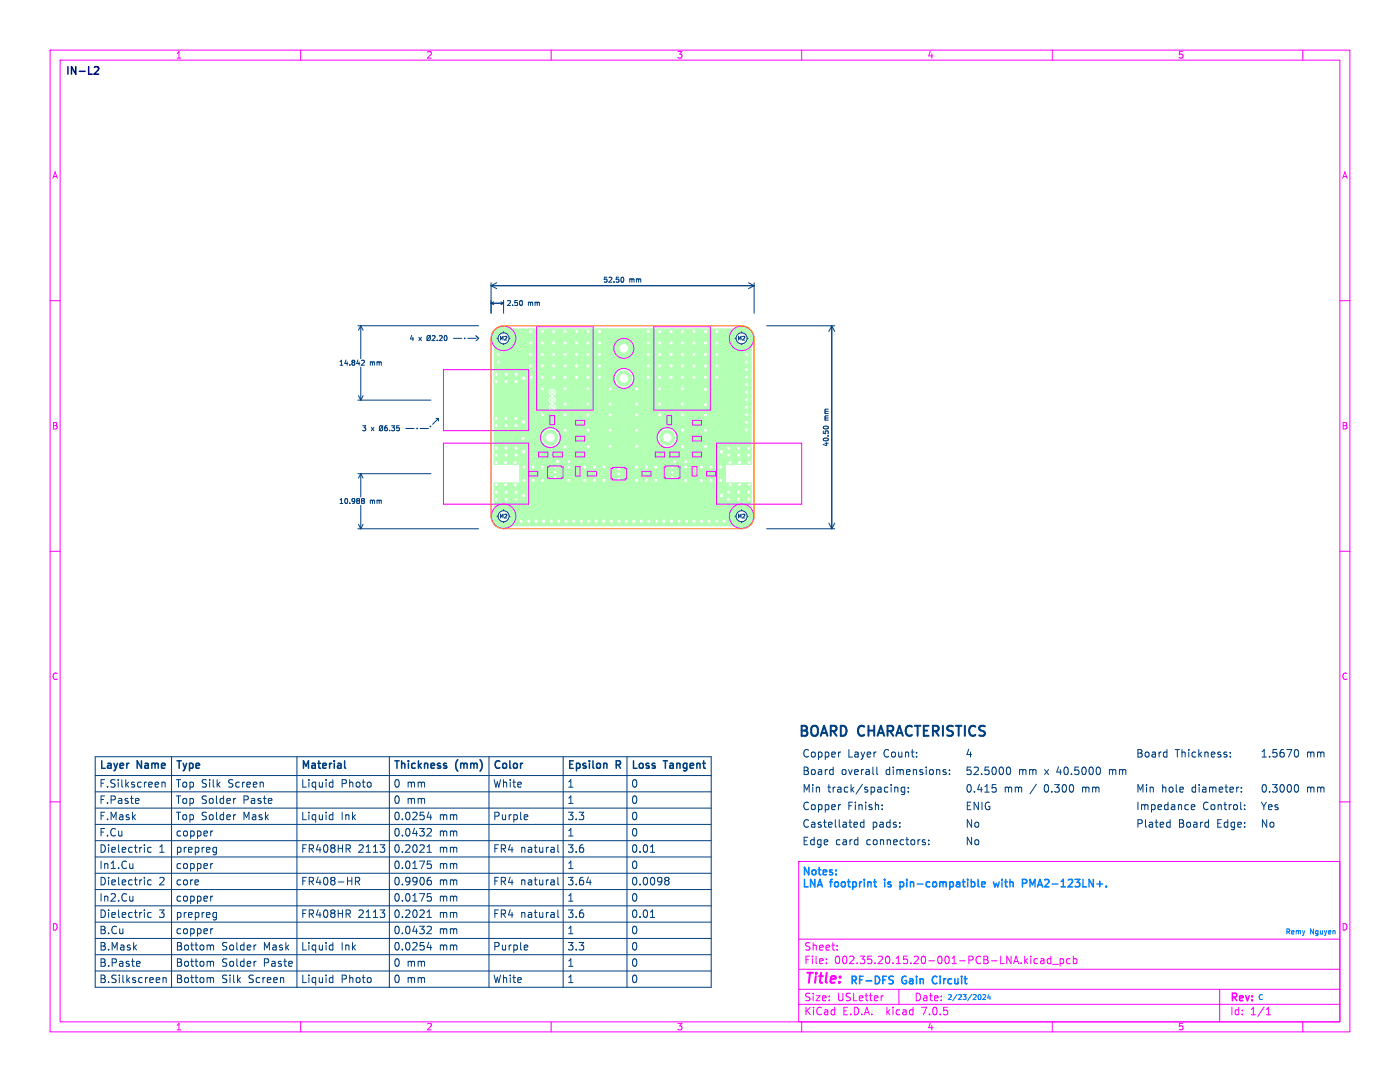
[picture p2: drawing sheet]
<svg xmlns="http://www.w3.org/2000/svg" width="279mm" height="216mm" viewBox="0 0 279 216" stroke-linecap="round" stroke-linejoin="round" font-family="sans-serif">
<g fill="none" stroke="#0080ff" stroke-width=".2">
<path d="M195.6 198.5l.2 .3-.2 .6M196.1 198.6l.4-.1 .2 .2-.6 .8h.6M197.3 198.4l-.2 .7h.6M197.6 198.8v.7"/>
<circle cx="100.5" cy="67.5" r="2.2"/>
<circle cx="148" cy="67.5" r="2.2"/>
<circle cx="100.5" cy="103" r="2.2"/>
<circle cx="148" cy="103" r="2.2"/>
</g>
<path d="M179.6 176v1.5M179.6 176.9l.5 .1M180.1 176h-.5M195.9 176.2l.2-.2h.3l.2 .2v.1l-.7 .2M195.9 176.8l.2 .2 .5-.1M198.3 176l.3 1 .2-.7 .3 .7M204.1 175.5h.5l.3 .3-.1 .4-.7 .1M177.7 195.5l.4 .2 .2 .3-.3 .3h-.4M177.7 194.8l.6 .1" fill="none" stroke="#0080ff" stroke-width=".3"/>
<g fill="#b3ffb3" stroke="#b3ffb3" stroke-width=".2">
<circle cx="100.5" cy="67.5" r="2.2"/>
<circle cx="124.5" cy="75.5" r="1.5"/>
<circle cx="144" cy="98.9" r=".48"/>
<circle cx="144" cy="90.1" r=".49"/>
<circle cx="104.5" cy="90.1" r=".49"/>
<circle cx="104.5" cy="98.9" r=".48"/>
<circle cx="148" cy="103" r="2.2"/>
<circle cx="124.5" cy="69.5" r="1.5"/>
<circle cx="148" cy="67.5" r="2.2"/>
<circle cx="104.5" cy="75.5" r=".49"/>
<circle cx="104.5" cy="84.2" r=".49"/>
<circle cx="100.5" cy="103" r="2.2"/>
<circle cx="133.1" cy="87.3" r="1.5"/>
<circle cx="109.8" cy="87.3" r="1.5"/>
<circle cx="105.9" cy="73" r=".4"/>
<circle cx="149.5" cy="96.7" r=".4"/>
<circle cx="125" cy="104" r=".4"/>
<circle cx="112.8" cy="82.8" r=".4"/>
<circle cx="110.5" cy="73" r=".4"/>
<circle cx="117.4" cy="77.6" r=".4"/>
<circle cx="123.5" cy="104" r=".4"/>
<circle cx="149" cy="81.3" r=".4"/>
<circle cx="105.9" cy="68.4" r=".4"/>
<circle cx="112.8" cy="80.6" r=".4"/>
<circle cx="149" cy="73.8" r=".4"/>
<circle cx="99" cy="92.3" r=".4"/>
<circle cx="112.8" cy="70.7" r=".4"/>
<circle cx="134" cy="104" r=".4"/>
<circle cx="136.2" cy="85.8" r=".4"/>
<circle cx="101" cy="83.5" r=".4"/>
<circle cx="112.8" cy="75.3" r=".4"/>
<circle cx="99" cy="76.1" r=".4"/>
<circle cx="117.4" cy="80.6" r=".4"/>
<circle cx="117.4" cy="85.8" r=".4"/>
<circle cx="143.1" cy="73" r=".4"/>
<circle cx="121.8" cy="82.8" r=".4"/>
<circle cx="133.9" cy="70.7" r=".4"/>
<circle cx="149" cy="84.3" r=".4"/>
<circle cx="137" cy="104" r=".4"/>
<circle cx="104" cy="104" r=".4"/>
<circle cx="116.7" cy="93.2" r=".4"/>
<circle cx="133.9" cy="73" r=".4"/>
<circle cx="140.8" cy="89.1" r=".4"/>
<circle cx="117.4" cy="68.4" r=".4"/>
<circle cx="121.8" cy="85.8" r=".4"/>
<circle cx="117.4" cy="75.3" r=".4"/>
<circle cx="105.9" cy="75.3" r=".4"/>
<circle cx="136.2" cy="70.7" r=".4"/>
<circle cx="113.5" cy="95.9" r=".4"/>
<circle cx="105.5" cy="104" r=".4"/>
<circle cx="113.5" cy="93.2" r=".4"/>
<circle cx="115.1" cy="75.3" r=".4"/>
<circle cx="120.5" cy="104" r=".4"/>
<circle cx="101" cy="89.4" r=".4"/>
<circle cx="115.1" cy="73" r=".4"/>
<circle cx="127.1" cy="89" r=".4"/>
<circle cx="141.5" cy="104" r=".4"/>
<circle cx="103" cy="98.2" r=".4"/>
<circle cx="102.8" cy="92.3" r=".4"/>
<circle cx="149.5" cy="92.3" r=".4"/>
<circle cx="100.9" cy="92.3" r=".4"/>
<circle cx="138.5" cy="68.4" r=".4"/>
<circle cx="136.2" cy="75.3" r=".4"/>
<circle cx="117.4" cy="70.7" r=".4"/>
<circle cx="108.5" cy="104" r=".4"/>
<circle cx="118.6" cy="93.2" r=".4"/>
<circle cx="99" cy="74.7" r=".4"/>
<circle cx="108.2" cy="75.3" r=".4"/>
<circle cx="130.9" cy="93.2" r=".4"/>
<circle cx="113.5" cy="92.1" r=".4"/>
<circle cx="119.6" cy="66.2" r=".4"/>
<circle cx="140" cy="93.2" r=".4"/>
<circle cx="115.1" cy="70.7" r=".4"/>
<circle cx="121.8" cy="77.6" r=".4"/>
<circle cx="140.8" cy="75.3" r=".4"/>
<circle cx="110" cy="104" r=".4"/>
<circle cx="110.8" cy="94.3" r=".3"/>
<circle cx="104.6" cy="93.2" r=".4"/>
<circle cx="120.5" cy="95.9" r=".4"/>
<circle cx="149.4" cy="89.4" r=".4"/>
<circle cx="112.8" cy="66.2" r=".4"/>
<circle cx="136.9" cy="92.1" r=".4"/>
<circle cx="103" cy="89.4" r=".4"/>
<circle cx="110.5" cy="68.4" r=".4"/>
<circle cx="136.2" cy="80.6" r=".4"/>
<circle cx="108.2" cy="68.4" r=".4"/>
<circle cx="108.2" cy="77.6" r=".4"/>
<circle cx="110.5" cy="66.2" r=".4"/>
<circle cx="145.4" cy="99.6" r=".4"/>
<circle cx="138.5" cy="70.7" r=".4"/>
<circle cx="129.4" cy="66.2" r=".4"/>
<circle cx="131.6" cy="80.6" r=".4"/>
<circle cx="121.8" cy="89" r=".4"/>
<circle cx="129" cy="95.9" r=".4"/>
<circle cx="128" cy="104" r=".4"/>
<circle cx="133.9" cy="68.4" r=".4"/>
<circle cx="136.9" cy="93.2" r=".4"/>
<circle cx="149.4" cy="99.6" r=".4"/>
<circle cx="129.4" cy="70.7" r=".4"/>
<circle cx="141.9" cy="95.9" r=".4"/>
<circle cx="141.9" cy="93.2" r=".4"/>
<circle cx="127.1" cy="93.2" r=".4"/>
<circle cx="136.2" cy="68.4" r=".4"/>
<circle cx="126.5" cy="104" r=".4"/>
<circle cx="140" cy="104" r=".4"/>
<circle cx="131" cy="104" r=".4"/>
<circle cx="130.9" cy="95.9" r=".4"/>
<circle cx="119.6" cy="75.3" r=".4"/>
<circle cx="112.8" cy="77.6" r=".4"/>
<circle cx="149" cy="75.3" r=".4"/>
<circle cx="104.4" cy="87.5" r=".4"/>
<circle cx="140.8" cy="66.2" r=".4"/>
<circle cx="117.4" cy="66.2" r=".4"/>
<circle cx="120.5" cy="93.2" r=".4"/>
<circle cx="143.1" cy="68.4" r=".4"/>
<circle cx="101" cy="74.7" r=".4"/>
<circle cx="132.5" cy="104" r=".4"/>
<circle cx="138.5" cy="73" r=".4"/>
<circle cx="119" cy="104" r=".4"/>
<circle cx="149" cy="78.3" r=".4"/>
<circle cx="119.6" cy="70.7" r=".4"/>
<circle cx="111.5" cy="104" r=".4"/>
<circle cx="123.5" cy="93.5" r=".3"/>
<circle cx="143.8" cy="93.2" r=".4"/>
<circle cx="140.8" cy="68.4" r=".4"/>
<circle cx="149" cy="79.8" r=".4"/>
<circle cx="134.1" cy="95.3" r=".3"/>
<circle cx="145.4" cy="98.2" r=".4"/>
<circle cx="143.8" cy="95.9" r=".4"/>
<circle cx="129.5" cy="104" r=".4"/>
<circle cx="112.8" cy="85.8" r=".4"/>
<circle cx="147.4" cy="99.6" r=".4"/>
<circle cx="103" cy="99.6" r=".4"/>
<circle cx="99" cy="89.4" r=".4"/>
<circle cx="99.5" cy="70.8" r=".4"/>
<circle cx="149" cy="82.8" r=".4"/>
<circle cx="136.9" cy="95.9" r=".4"/>
<circle cx="136.2" cy="77.6" r=".4"/>
<circle cx="145.4" cy="89.4" r=".4"/>
<circle cx="114.5" cy="104" r=".4"/>
<circle cx="117.4" cy="82.8" r=".4"/>
<circle cx="140.8" cy="85.8" r=".4"/>
<circle cx="149" cy="85.8" r=".4"/>
<circle cx="140" cy="95.9" r=".4"/>
<circle cx="131.6" cy="77.6" r=".4"/>
<circle cx="133.9" cy="75.3" r=".4"/>
<circle cx="99" cy="90.8" r=".4"/>
<circle cx="105.9" cy="66.2" r=".4"/>
<circle cx="123.5" cy="94.5" r=".3"/>
<circle cx="107" cy="104" r=".4"/>
<circle cx="101" cy="98.2" r=".4"/>
<circle cx="108.2" cy="73" r=".4"/>
<circle cx="101" cy="76.1" r=".4"/>
<circle cx="104.6" cy="95.9" r=".4"/>
<circle cx="111.3" cy="92.1" r=".4"/>
<circle cx="103" cy="74.7" r=".4"/>
<circle cx="145.7" cy="92.3" r=".4"/>
<circle cx="113" cy="104" r=".4"/>
<circle cx="127.1" cy="85.8" r=".4"/>
<circle cx="131.6" cy="68.4" r=".4"/>
<circle cx="101" cy="90.8" r=".4"/>
<circle cx="99" cy="84.9" r=".4"/>
<circle cx="99.5" cy="72.3" r=".4"/>
<circle cx="106.4" cy="93.2" r=".4"/>
<circle cx="112.8" cy="73" r=".4"/>
<circle cx="147.4" cy="98.2" r=".4"/>
<circle cx="108.2" cy="95.9" r=".4"/>
<circle cx="99" cy="99.6" r=".4"/>
<circle cx="147.6" cy="92.3" r=".4"/>
<circle cx="138.5" cy="66.2" r=".4"/>
<circle cx="101" cy="84.9" r=".4"/>
<circle cx="131.6" cy="70.7" r=".4"/>
<circle cx="140.8" cy="82.8" r=".4"/>
<circle cx="127.1" cy="80.6" r=".4"/>
<circle cx="122" cy="104" r=".4"/>
<circle cx="143.1" cy="70.7" r=".4"/>
<circle cx="119.6" cy="68.4" r=".4"/>
<circle cx="116" cy="104" r=".4"/>
<circle cx="116.7" cy="95.9" r=".4"/>
<circle cx="131.6" cy="82.8" r=".4"/>
<circle cx="135.5" cy="104" r=".4"/>
<circle cx="136.2" cy="82.8" r=".4"/>
<circle cx="144.5" cy="104" r=".4"/>
<circle cx="140.8" cy="73" r=".4"/>
<circle cx="103" cy="84.9" r=".4"/>
<circle cx="123.5" cy="95.5" r=".3"/>
<circle cx="103" cy="76.1" r=".4"/>
<circle cx="100.9" cy="96.7" r=".4"/>
<circle cx="119.6" cy="73" r=".4"/>
<circle cx="108.2" cy="93.2" r=".4"/>
<circle cx="101" cy="99.6" r=".4"/>
<circle cx="108.2" cy="70.7" r=".4"/>
<circle cx="127.1" cy="95.9" r=".4"/>
<circle cx="105.9" cy="70.7" r=".4"/>
<circle cx="138.5" cy="75.3" r=".4"/>
<circle cx="136.2" cy="89.1" r=".4"/>
<circle cx="147.6" cy="96.7" r=".4"/>
<circle cx="99" cy="96.7" r=".4"/>
<circle cx="117.4" cy="89.1" r=".4"/>
<circle cx="102.8" cy="96.7" r=".4"/>
<circle cx="110.8" cy="93.3" r=".3"/>
<circle cx="136.2" cy="66.2" r=".4"/>
<circle cx="143" cy="104" r=".4"/>
<circle cx="103" cy="83.5" r=".4"/>
<circle cx="108.2" cy="82.8" r=".4"/>
<circle cx="115.1" cy="66.2" r=".4"/>
<circle cx="115.1" cy="68.4" r=".4"/>
<circle cx="149" cy="72.3" r=".4"/>
<circle cx="140.8" cy="70.7" r=".4"/>
<circle cx="149" cy="76.8" r=".4"/>
<circle cx="131.6" cy="75.3" r=".4"/>
<circle cx="149.4" cy="90.8" r=".4"/>
<circle cx="140.8" cy="80.8" r=".4"/>
<circle cx="143.1" cy="75.3" r=".4"/>
<circle cx="145.4" cy="90.8" r=".4"/>
<circle cx="121.8" cy="80.6" r=".4"/>
<circle cx="147.4" cy="90.8" r=".4"/>
<circle cx="112.8" cy="89.1" r=".4"/>
<circle cx="134.1" cy="93.3" r=".3"/>
<circle cx="131.6" cy="66.2" r=".4"/>
<circle cx="110.5" cy="70.7" r=".4"/>
<circle cx="117.4" cy="73" r=".4"/>
<circle cx="99" cy="83.5" r=".4"/>
<circle cx="149" cy="70.8" r=".4"/>
<circle cx="108.2" cy="66.2" r=".4"/>
<circle cx="138.5" cy="104" r=".4"/>
<circle cx="103" cy="90.8" r=".4"/>
<circle cx="129.4" cy="73" r=".4"/>
<circle cx="134.6" cy="92.1" r=".4"/>
<circle cx="131.6" cy="73" r=".4"/>
<circle cx="112.8" cy="68.4" r=".4"/>
<circle cx="147.4" cy="89.4" r=".4"/>
<circle cx="149.4" cy="98.2" r=".4"/>
<circle cx="134.1" cy="94.3" r=".3"/>
<circle cx="110.8" cy="95.3" r=".3"/>
<circle cx="127.1" cy="82.8" r=".4"/>
<circle cx="129" cy="93.2" r=".4"/>
<circle cx="136.2" cy="73" r=".4"/>
<circle cx="118.6" cy="95.9" r=".4"/>
<circle cx="129.4" cy="68.4" r=".4"/>
<circle cx="110.5" cy="75.3" r=".4"/>
<circle cx="145.7" cy="96.7" r=".4"/>
<circle cx="133.9" cy="66.2" r=".4"/>
<circle cx="106.4" cy="95.9" r=".4"/>
<circle cx="117.5" cy="104" r=".4"/>
<circle cx="99" cy="98.2" r=".4"/>
<circle cx="140.8" cy="77.7" r=".4"/>
<circle cx="127.1" cy="77.6" r=".4"/>
<circle cx="129.4" cy="75.3" r=".4"/>
<circle cx="143.1" cy="66.2" r=".4"/>
<circle cx="110.2" cy="78.3" r=".4"/>
<circle cx="110.2" cy="79.8" r=".4"/>
<circle cx="110.2" cy="81.3" r=".4"/>
</g>
<path d="M98.8 66l.7-.5h49.5l.5 .3 .5 .6v26.2l-.1 .2h-5v3.5h5.1v7.7l-.3 .5-.6 .5h-49.7l-.6-.5-.3-.5v-7.7h5.1v-3.5h-5l-.1-5.5h9.5a1.81 1.81 0 0 0 1.8 1.8 1.81 1.81 0 0 0 1.8-1.8h19.7a1.81 1.81 0 0 0 2.7 1.6 1.81 1.81 0 0 0 .2-3 1.81 1.81 0 0 0-2.8 1.2l-.1 .2h-19.7a1.81 1.81 0 0 0-1.8-1.8 1.81 1.81 0 0 0-1.8 1.8h-9.5v-6h11a.73 .73 0 0 0 1.2 .5 .73 .73 0 0 0-.3-1.3 .82 .82 0 0 0 .5-.7 .82 .82 0 0 0-.5-.8 .73 .73 0 0 0 .5-.9 .73 .73 0 0 0-1-.4 .73 .73 0 0 0-.2 1.1l.3 .3a.83 .83 0 0 0-.5 .7 .83 .83 0 0 0 .5 .8l-.4 .4-.1 .3h-11v-5.8h24.2a1.81 1.81 0 0 0 2.8 1.5 1.81 1.81 0 0 0-.3-3.2 1.81 1.81 0 0 0-2.5 1.7h-24.2v-9z" fill="#b3ffb3"/>
<g fill="#fff" stroke="#fff" stroke-width=".2">
<circle cx="105.9" cy="73" r=".2"/>
<circle cx="149.5" cy="96.7" r=".2"/>
<circle cx="125" cy="104" r=".2"/>
<circle cx="112.8" cy="82.8" r=".2"/>
<circle cx="110.5" cy="73" r=".2"/>
<circle cx="117.4" cy="77.6" r=".2"/>
<circle cx="123.5" cy="104" r=".2"/>
<circle cx="149" cy="81.3" r=".2"/>
<circle cx="105.9" cy="68.4" r=".2"/>
<circle cx="112.8" cy="80.6" r=".2"/>
<circle cx="149" cy="73.8" r=".2"/>
<circle cx="99" cy="92.3" r=".2"/>
<circle cx="112.8" cy="70.7" r=".2"/>
<circle cx="134" cy="104" r=".2"/>
<circle cx="136.2" cy="85.8" r=".2"/>
<circle cx="101" cy="83.5" r=".2"/>
<circle cx="112.8" cy="75.3" r=".2"/>
<circle cx="99" cy="76.1" r=".2"/>
<circle cx="117.4" cy="80.6" r=".2"/>
<circle cx="117.4" cy="85.8" r=".2"/>
<circle cx="143.1" cy="73" r=".2"/>
<circle cx="121.8" cy="82.8" r=".2"/>
<circle cx="133.9" cy="70.7" r=".2"/>
<circle cx="149" cy="84.3" r=".2"/>
<circle cx="137" cy="104" r=".2"/>
<circle cx="104" cy="104" r=".2"/>
<circle cx="116.7" cy="93.2" r=".2"/>
<circle cx="133.9" cy="73" r=".2"/>
<circle cx="140.8" cy="89.1" r=".2"/>
<circle cx="117.4" cy="68.4" r=".2"/>
<circle cx="121.8" cy="85.8" r=".2"/>
<circle cx="117.4" cy="75.3" r=".2"/>
<circle cx="105.9" cy="75.3" r=".2"/>
<circle cx="136.2" cy="70.7" r=".2"/>
<circle cx="113.5" cy="95.9" r=".2"/>
<circle cx="105.5" cy="104" r=".2"/>
<circle cx="113.5" cy="93.2" r=".2"/>
<circle cx="115.1" cy="75.3" r=".2"/>
<circle cx="120.5" cy="104" r=".2"/>
<circle cx="101" cy="89.4" r=".2"/>
<circle cx="115.1" cy="73" r=".2"/>
<circle cx="127.1" cy="89" r=".2"/>
<circle cx="141.5" cy="104" r=".2"/>
<circle cx="103" cy="98.2" r=".2"/>
<circle cx="102.8" cy="92.3" r=".2"/>
<circle cx="149.5" cy="92.3" r=".2"/>
<circle cx="100.9" cy="92.3" r=".2"/>
<circle cx="138.5" cy="68.4" r=".2"/>
<circle cx="136.2" cy="75.3" r=".2"/>
<circle cx="117.4" cy="70.7" r=".2"/>
<circle cx="108.5" cy="104" r=".2"/>
<circle cx="118.6" cy="93.2" r=".2"/>
<circle cx="99" cy="74.7" r=".2"/>
<circle cx="108.2" cy="75.3" r=".2"/>
<circle cx="130.9" cy="93.2" r=".2"/>
<circle cx="113.6" cy="92.1" r=".2"/>
<circle cx="119.6" cy="66.2" r=".2"/>
<circle cx="140" cy="93.2" r=".2"/>
<circle cx="115.1" cy="70.7" r=".2"/>
<circle cx="121.8" cy="77.6" r=".2"/>
<circle cx="140.8" cy="75.3" r=".2"/>
<circle cx="110" cy="104" r=".2"/>
<circle cx="110.8" cy="94.3" r=".15"/>
<circle cx="104.6" cy="93.2" r=".2"/>
<circle cx="120.5" cy="95.9" r=".2"/>
<circle cx="149.4" cy="89.4" r=".2"/>
<circle cx="112.8" cy="66.2" r=".2"/>
<circle cx="136.8" cy="92.1" r=".2"/>
<circle cx="103" cy="89.4" r=".2"/>
<circle cx="110.5" cy="68.4" r=".2"/>
<circle cx="136.2" cy="80.6" r=".2"/>
<circle cx="108.2" cy="68.4" r=".2"/>
<circle cx="108.2" cy="77.6" r=".2"/>
<circle cx="110.5" cy="66.2" r=".2"/>
<circle cx="145.4" cy="99.6" r=".2"/>
<circle cx="138.5" cy="70.7" r=".2"/>
<circle cx="129.4" cy="66.2" r=".2"/>
<circle cx="131.6" cy="80.6" r=".2"/>
<circle cx="121.8" cy="89" r=".2"/>
<circle cx="129" cy="95.9" r=".2"/>
<circle cx="128" cy="104" r=".2"/>
<circle cx="133.9" cy="68.4" r=".2"/>
<circle cx="136.9" cy="93.2" r=".2"/>
<circle cx="149.4" cy="99.6" r=".2"/>
<circle cx="129.4" cy="70.7" r=".2"/>
<circle cx="141.9" cy="95.9" r=".2"/>
<circle cx="141.9" cy="93.2" r=".2"/>
<circle cx="127.1" cy="93.2" r=".2"/>
<circle cx="136.2" cy="68.4" r=".2"/>
<circle cx="126.5" cy="104" r=".2"/>
<circle cx="140" cy="104" r=".2"/>
<circle cx="131" cy="104" r=".2"/>
<circle cx="130.9" cy="95.9" r=".2"/>
<circle cx="119.6" cy="75.3" r=".2"/>
<circle cx="112.8" cy="77.6" r=".2"/>
<circle cx="149" cy="75.3" r=".2"/>
<circle cx="104.4" cy="87.5" r=".2"/>
<circle cx="140.8" cy="66.2" r=".2"/>
<circle cx="117.4" cy="66.2" r=".2"/>
<circle cx="120.5" cy="93.2" r=".2"/>
<circle cx="143.1" cy="68.4" r=".2"/>
<circle cx="101" cy="74.7" r=".2"/>
<circle cx="132.5" cy="104" r=".2"/>
<circle cx="138.5" cy="73" r=".2"/>
<circle cx="119" cy="104" r=".2"/>
<circle cx="149" cy="78.3" r=".2"/>
<circle cx="119.6" cy="70.7" r=".2"/>
<circle cx="111.5" cy="104" r=".2"/>
<circle cx="123.5" cy="93.5" r=".15"/>
<circle cx="143.8" cy="93.2" r=".2"/>
<circle cx="140.8" cy="68.4" r=".2"/>
<circle cx="149" cy="79.8" r=".2"/>
<circle cx="134.1" cy="95.3" r=".15"/>
<circle cx="145.4" cy="98.2" r=".2"/>
<circle cx="143.8" cy="95.9" r=".2"/>
<circle cx="129.5" cy="104" r=".2"/>
<circle cx="112.8" cy="85.8" r=".2"/>
<circle cx="147.4" cy="99.6" r=".2"/>
<circle cx="103" cy="99.6" r=".2"/>
<circle cx="99" cy="89.4" r=".2"/>
<circle cx="99.5" cy="70.8" r=".2"/>
<circle cx="149" cy="82.8" r=".2"/>
<circle cx="136.9" cy="95.9" r=".2"/>
<circle cx="136.2" cy="77.6" r=".2"/>
<circle cx="145.4" cy="89.4" r=".2"/>
<circle cx="114.5" cy="104" r=".2"/>
<circle cx="117.4" cy="82.8" r=".2"/>
<circle cx="140.8" cy="85.8" r=".2"/>
<circle cx="149" cy="85.8" r=".2"/>
<circle cx="140" cy="95.9" r=".2"/>
<circle cx="131.6" cy="77.6" r=".2"/>
<circle cx="133.9" cy="75.3" r=".2"/>
<circle cx="99" cy="90.8" r=".2"/>
<circle cx="105.9" cy="66.2" r=".2"/>
<circle cx="123.5" cy="94.5" r=".15"/>
<circle cx="107" cy="104" r=".2"/>
<circle cx="101" cy="98.2" r=".2"/>
<circle cx="108.2" cy="73" r=".2"/>
<circle cx="101" cy="76.1" r=".2"/>
<circle cx="104.6" cy="95.9" r=".2"/>
<circle cx="111.3" cy="92.1" r=".2"/>
<circle cx="103" cy="74.7" r=".2"/>
<circle cx="145.7" cy="92.3" r=".2"/>
<circle cx="113" cy="104" r=".2"/>
<circle cx="127.1" cy="85.8" r=".2"/>
<circle cx="131.6" cy="68.4" r=".2"/>
<circle cx="101" cy="90.8" r=".2"/>
<circle cx="99" cy="84.9" r=".2"/>
<circle cx="99.5" cy="72.3" r=".2"/>
<circle cx="106.4" cy="93.2" r=".2"/>
<circle cx="112.8" cy="73" r=".2"/>
<circle cx="147.4" cy="98.2" r=".2"/>
<circle cx="108.2" cy="95.9" r=".2"/>
<circle cx="99" cy="99.6" r=".2"/>
<circle cx="147.6" cy="92.3" r=".2"/>
<circle cx="138.5" cy="66.2" r=".2"/>
<circle cx="101" cy="84.9" r=".2"/>
<circle cx="131.6" cy="70.7" r=".2"/>
<circle cx="140.8" cy="82.8" r=".2"/>
<circle cx="127.1" cy="80.6" r=".2"/>
<circle cx="122" cy="104" r=".2"/>
<circle cx="143.1" cy="70.7" r=".2"/>
<circle cx="119.6" cy="68.4" r=".2"/>
<circle cx="116" cy="104" r=".2"/>
<circle cx="116.7" cy="95.9" r=".2"/>
<circle cx="131.6" cy="82.8" r=".2"/>
<circle cx="135.5" cy="104" r=".2"/>
<circle cx="136.2" cy="82.8" r=".2"/>
<circle cx="144.5" cy="104" r=".2"/>
<circle cx="140.8" cy="73" r=".2"/>
<circle cx="103" cy="84.9" r=".2"/>
<circle cx="123.5" cy="95.5" r=".15"/>
<circle cx="103" cy="76.1" r=".2"/>
<circle cx="100.9" cy="96.7" r=".2"/>
<circle cx="119.6" cy="73" r=".2"/>
<circle cx="108.2" cy="93.2" r=".2"/>
<circle cx="101" cy="99.6" r=".2"/>
<circle cx="108.2" cy="70.7" r=".2"/>
<circle cx="127.1" cy="95.9" r=".2"/>
<circle cx="105.9" cy="70.7" r=".2"/>
<circle cx="138.5" cy="75.3" r=".2"/>
<circle cx="136.2" cy="89.1" r=".2"/>
<circle cx="147.6" cy="96.7" r=".2"/>
<circle cx="99" cy="96.7" r=".2"/>
<circle cx="117.4" cy="89.1" r=".2"/>
<circle cx="102.8" cy="96.7" r=".2"/>
<circle cx="110.8" cy="93.3" r=".15"/>
<circle cx="136.2" cy="66.2" r=".2"/>
<circle cx="143" cy="104" r=".2"/>
<circle cx="103" cy="83.5" r=".2"/>
<circle cx="108.2" cy="82.8" r=".2"/>
<circle cx="115.1" cy="66.2" r=".2"/>
<circle cx="115.1" cy="68.4" r=".2"/>
<circle cx="149" cy="72.3" r=".2"/>
<circle cx="140.8" cy="70.7" r=".2"/>
<circle cx="149" cy="76.8" r=".2"/>
<circle cx="131.6" cy="75.3" r=".2"/>
<circle cx="149.4" cy="90.8" r=".2"/>
<circle cx="140.8" cy="80.8" r=".2"/>
<circle cx="143.1" cy="75.3" r=".2"/>
<circle cx="145.4" cy="90.8" r=".2"/>
<circle cx="121.8" cy="80.6" r=".2"/>
<circle cx="147.4" cy="90.8" r=".2"/>
<circle cx="112.8" cy="89.1" r=".2"/>
<circle cx="134.1" cy="93.3" r=".15"/>
<circle cx="131.6" cy="66.2" r=".2"/>
<circle cx="110.5" cy="70.7" r=".2"/>
<circle cx="117.4" cy="73" r=".2"/>
<circle cx="99" cy="83.5" r=".2"/>
<circle cx="149" cy="70.8" r=".2"/>
<circle cx="108.2" cy="66.2" r=".2"/>
<circle cx="138.5" cy="104" r=".2"/>
<circle cx="103" cy="90.8" r=".2"/>
<circle cx="129.4" cy="73" r=".2"/>
<circle cx="134.6" cy="92.1" r=".2"/>
<circle cx="131.6" cy="73" r=".2"/>
<circle cx="112.8" cy="68.4" r=".2"/>
<circle cx="147.4" cy="89.4" r=".2"/>
<circle cx="149.4" cy="98.2" r=".2"/>
<circle cx="134.1" cy="94.3" r=".15"/>
<circle cx="110.8" cy="95.3" r=".15"/>
<circle cx="127.1" cy="82.8" r=".2"/>
<circle cx="129" cy="93.2" r=".2"/>
<circle cx="136.2" cy="73" r=".2"/>
<circle cx="118.6" cy="95.9" r=".2"/>
<circle cx="129.4" cy="68.4" r=".2"/>
<circle cx="110.5" cy="75.3" r=".2"/>
<circle cx="145.7" cy="96.7" r=".2"/>
<circle cx="133.9" cy="66.2" r=".2"/>
<circle cx="106.4" cy="95.9" r=".2"/>
<circle cx="117.5" cy="104" r=".2"/>
<circle cx="99" cy="98.2" r=".2"/>
<circle cx="140.8" cy="77.7" r=".2"/>
<circle cx="127.1" cy="77.6" r=".2"/>
<circle cx="129.4" cy="75.3" r=".2"/>
<circle cx="143.1" cy="66.2" r=".2"/>
<circle cx="110.2" cy="78.3" r=".2"/>
<circle cx="110.2" cy="79.8" r=".2"/>
<circle cx="110.2" cy="81.3" r=".2"/>
<circle cx="100.5" cy="67.5" r="1.1"/>
<circle cx="124.5" cy="75.5" r=".75"/>
<circle cx="144" cy="98.9" r=".23"/>
<circle cx="144" cy="90.1" r=".23"/>
<circle cx="104.5" cy="90.1" r=".23"/>
<circle cx="104.5" cy="98.9" r=".23"/>
<circle cx="148" cy="103" r="1.1"/>
<circle cx="124.5" cy="69.5" r=".75"/>
<circle cx="148" cy="67.5" r="1.1"/>
<circle cx="104.5" cy="75.5" r=".23"/>
<circle cx="104.5" cy="84.2" r=".23"/>
<circle cx="100.5" cy="103" r="1.1"/>
<circle cx="133.1" cy="87.3" r=".75"/>
<circle cx="109.8" cy="87.3" r=".75"/>
</g>
<g fill="none" stroke="#f0f" stroke-width=".2">
<path d="M10 10h259.4v195.9h-259.4zM12 12h255.4v191.9h-255.4zM60 10v2M110 10v2M160 10v2M210 10v2M260 10v2M10 60h2M267.4 60h2M88.5 73.8h17v12.1h-17zM107.1 65.2h11.3v16.6h-11.3zM130.5 65.2h11.3v16.6h-11.3z"/>
<path d="M88.5 88.4h17v12.2h-17zM105.5 94.1h1.8v.9h-1.8zM107.5 90.2h1.8v1h-1.8zM109.3 93.2h.3v-.2h2.5v.2h.3v2.1h-.3v.2h-2.5v-.2h-.3zM109.7 82.9h1v1.8h-1zM110.4 90.2h1.8v1h-1.8zM114.8 93.1h1v1.9h-1zM114.9 90.2h1.8v.9h-1.8zM114.9 83.9h1.8v.9h-1.8zM114.9 87.1h1.8v.9h-1.8zM117.2 94.1h1.8v.9h-1.8zM121.9 93.5h.3v-.2h2.6v.2h.3v2h-.3v.3h-2.6v-.3h-.3z"/>
<path d="M128.1 94.1h1.8v.9h-1.8zM130.8 90.2h1.8v1h-1.8zM132.6 93.2h.3v-.2h2.5v.2h.3v2.1h-.3v.2h-2.5v-.2h-.3zM133.1 82.9h.9v1.8h-.9zM133.7 90.2h1.8v1h-1.8zM138.1 93.1h1v1.9h-1zM138.2 90.2h1.8v.9h-1.8zM138.2 83.9h1.8v.9h-1.8zM138.2 87.1h1.8v.9h-1.8zM141 94.1h1.8v.9h-1.8zM143 88.4h17v12.2h-17zM10 110h2"/>
<path d="M267.4 110h2M10 160h2M267.4 160h2M159.4 171.9h108v32h-108zM159.4 197.4h108M159.4 193.4h108M159.4 187.4h108M164.9 192.1v.2M164.9 191.4v.1M167.1 189.4v.2M167.1 188.7v.1M176.3 198.7l-.4 .1"/>
<path d="M179.4 197.4v3M207.1 191.4l-.5-.1-.2 .3 .1 .6h.6M207.7 191.4h.6l.1 .9M208.4 191.6l-.5 .1-.3 .2 .3 .4 .5-.1M209.7 191.4l-.4-.1-.3 .3 .1 .6h.6M209.7 190.8v1.5M210.1 192.4h1.1M211.6 191.4l.4-.1 .3 .3-.2 .6h-.5M211.6 191.3v1.5M213.6 191.4l-.5-.1-.2 .3 .1 .6h.6M214.2 191.4l.4-.1 .3 .3-.1 .6h-.6M214.2 190.8v1.5"/>
<path d="M243.4 197.4v6.5M60 203.9v2M110 203.9v2M159.4 200.4h108M160 203.9v2M210 203.9v2M252.7 202.5h.9M252.7 201.4l.4-.4v1.5M260 203.9v2"/>
<circle cx="100.5" cy="67.5" r="2.45"/>
<circle cx="124.5" cy="69.5" r="2"/>
<circle cx="124.5" cy="75.5" r="2"/>
<circle cx="148" cy="67.5" r="2.45"/>
<circle cx="109.8" cy="87.3" r="2"/>
<circle cx="133.1" cy="87.3" r="2"/>
<circle cx="100.5" cy="103" r="2.45"/>
<circle cx="148" cy="103" r="2.45"/>
</g>
<path d="M98.7 65.8l.8-.6 1-.2h47.5a2.5 2.5 0 0 1 2.5 2.5v35.5a2.5 2.5 0 0 1-2.5 2.5h-47.5a2.5 2.5 0 0 1-2.5-2.5v-35.5l.2-.9z" fill="none" stroke="#ff8000" stroke-width=".2"/>
<g fill="none" stroke="#004080" stroke-width=".2">
<path d="M98 56.4v6.1M98 57h52.5M98 57l1.1 .6M99.1 56.4l-1.1 .6M100.5 59.9v2.6M124.2 55.3a.53 .53 0 0 1 .3 .5 .53 .53 0 0 1-.3 .5M149.4 56.4l1.1 .6M150.5 56.4v6.1M150.5 57l-1.1 .6M71.4 65h24.1M71.4 79.8h14.6M71.5 79l.5 .8"/>
<path d="M72 65v6.6M72 73.3v6.5M72 65l.5 .9M72 65l-.5 .9M72.2 71.9h.3l.2 .3-.6 .7h.6M72.5 79l-.5 .8M90.5 67.5h1.6M93.4 67.5h1.6M95 67l.5 .5-.5 .5M98 60.5h2.5M98 60.5l.5 .3M98.5 60.2l-.5 .3"/>
<path d="M99.2 67.5h.2M100 60.2l.5 .3M100.5 66.2v.2M100.5 68.6v.2M100.5 60.5l-.5 .3M101.6 67.5h.2M104.2 60.1v.8M146.7 67.5h.2M148 66.2v.2M148 68.6v.2M149.1 67.5h.2M153 65h13.6"/>
<path d="M166 65v40.5M166 65l.6 1.1M166 65l-.6 1.1M71.4 94.5h14.6M72 94.5v4.7M72 94.5l.5 .9M72 94.5l-.5 .9M72.2 99.9h.1M72.2 99.5h.3l.2 .2M72.3 99.9h.2M72.3 99.9h-.1M72.5 99.9l.2 .2v.3h-.5"/>
<path d="M72.7 99.7h.1M72.7 99.7l-.2 .2M81 85.5h1.7M83.8 85.5h1.7M87 83.5h.5M87.5 83.5v.5M87.5 83.5l-1.2 1.2M164.3 85.4a.53 .53 0 0 1 .5-.4 .53 .53 0 0 1 .5 .4M71.4 105.5h24.1M71.5 104.6l.5 .9M72 100.9v4.6M72.5 104.6l-.5 .9"/>
<path d="M99.2 103h.2M100.5 101.7v.2M100.5 104.1v.2M101.6 103h.2M146.7 103h.2M148 101.7v.2M148 104.1v.2M149.1 103h.2M153 105.5h13.6M165.4 104.4l.6 1.1M166.6 104.4l-.6 1.1M19 154.8h122.9"/>
<path d="M19 151h122.9v46h-122.9zM19 158h122.9M27.5 159.3l.2 .4-.7 .1M32.3 156.2l.2-.1h.4l.1 1M32.3 156.1v1M34.2 151v46M47.1 159.3l-.4 .2M52.3 156.1l.3 .2v.8M54.1 159.3l.2 .4-.7 .1M59.3 151v46M66 156.1h.4M66.4 157l-.4 .1"/>
<path d="M66.4 155.6v1.5M73.9 156.1l.2 .3-.2 .6M77.7 151v46M97.6 151v46M112.4 151v46M125.1 151v46M166.1 153.6h.2M166.3 153.1v1.5M166.3 154.5l-.2 .1M167.8 150.1h-.3M175 153.1v1.2l.2 .3M178.6 157.2l.2-.1h.3l.1 1"/>
<path d="M180.6 157.1h-.5l-.3 .2 .2 .7h.6M180.6 157.1v1.2l-.3 .3-.4-.1M181.3 157.9v.2M181.3 157.1v.2M188.4 154.1h.4v.2l-.2 .3h-.3M188.4 153.6h.4M189.5 154.4v.2M189.5 153.6v.2M198 156.6h.8M198.2 157.1h.3l.3 .3v.5l-.6 .2M201 153.2l.2-.1a.8 .8 0 0 1 .5 .7 .8 .8 0 0 1-.5 .8l-.2-.2-.2-.4zM219.3 153.1a.94 .94 0 0 1 0 1.5"/>
<path d="M232.7 150.1h.2M232.9 149.6v1.5M232.9 151l-.2 .1M245.5 150.9v.2M245.5 150.1v.2M247.1 157.1h.1M247.7 157.9v.2M247.7 157.1v.2M258.4 156.7l.3-.1a.8 .8 0 0 1 .5 .7 .8 .8 0 0 1-.5 .8l-.3-.2M258.4 149.7l.3-.1a.8 .8 0 0 1 .5 .7 .8 .8 0 0 1-.5 .8l-.3-.2M19 161.3h122.9M19 174.3h122.9"/>
<path d="M19 171h122.9M19 177.5h122.9M19 164.5h122.9M19 167.7h122.9M26.5 172.3v1M26.5 178.8v1M26.5 173.2h.1M26.5 179.7h.1M27.7 160.2l-.2 .1M30.2 169.1h-.5l-.2 .3 .1 .6h.6M30.2 175.6h-.5l-.2 .3 .1 .6h.6M42.5 165.8l-.4 .3"/>
<path d="M42.5 172.3l-.4 .3M42.5 178.8l-.4 .3M42.8 169.1h.4M43.2 169.1v1.2l-.1 .2-.4 .1M43.2 170l-.4 .1M47.1 162.6l-.4 .1M54.2 160.2l-.1 .1M66 162.6h.4M66.4 163.5l-.4 .1M66.4 162.1v1.5M70.9 175.9l.7-.1 .2-.2-.1-.4-.2-.1h-.6v1.5M71.3 175.9l.5 .7"/>
<path d="M75.9 168.6h.9l-.5 .5M76.5 169.1l.3 .3v.4l-.3 .3M85.2 170.1h.9M85.2 169l.5-.4v1.5M85.3 171.8h.7M85.3 178.3h.7M85.4 175.7l.4-.1 .3 .3-.1 .6h-.6M85.5 172.4h.3l.3 .3-.1 .5-.5 .1M85.5 165.3l.5 .1 .1 .3-.9 1.1h.9M85.5 178.9h.3l.3 .3-.1 .5-.5 .1M85.6 162l-.4 1.1h1M86 162.6v1"/>
<path d="M86 175.1l-.5 .1M104.8 162.6h.5v.3l-.7 .2M105.3 163.5l-.5 .1M111.3 168.6v1.3l.2 .2M111.3 175.1v1.3l.2 .2M117.1 176.1h.9M129.8 170.1h.9M132.8 175.1h.4l.2 .1 .1 .2-.3 .3M132.8 175.6l.1 .1M132.9 175.7h.3M132.9 175.7l-.1 .1M133.2 175.7l.3 .3-.1 .4-.2 .2-.4-.1"/>
<path d="M167.8 160.6h-.3M171.1 164.1v.3l-.7 .2M172.4 164.1h-.4l-.3 .2 .1 .7h.6M172.4 163.6v1.5M176.1 161.4v.2M176.1 160.6v.2M184.3 168.1h.3l.1 .2-.2 .3h-.3M184.3 167.6h.3M185.3 168.4v.2M185.3 167.6v.2M233.1 164.1h.4M233.5 163.6v1.5"/>
<path d="M233.5 165l-.4 .1M237.7 161.1l.8-.2-.1-.3h-.4l-.3 .2 .1 .7h.6M248.4 161.4v.2M248.4 160.6v.2M19 193.8h122.9M19 184h122.9M19 180.7h122.9M19 187.3h122.9M19 190.5h122.9M27.5 191.8l.4 .1 .1 .3-.8 .1M27.9 192.7l-.4 .1M30.2 182.1h-.5l-.2 .3 .1 .6h.6"/>
<path d="M32.5 195.2l.2-.1h.4l.1 1M32.5 195.1v1M42.2 188.6l.4 .2v.8M42.2 191.8l.4 .2v.8M42.2 195.1l.4 .2v.8M42.5 185.3l-.4 .3M42.8 182.1h.4M43.2 183l-.4 .1M43.2 182.1v1.2l-.1 .2-.4 .1M51.1 188.6l-.3 .1M51.1 191.8l-.3 .2M56.4 195.1l.2 .2v.8"/>
<path d="M58.1 191.8l.2 .4-.7 .1M58.3 192.7l-.2 .1M66 188.6h.4M66 195.1h.4M66.4 188.1v1.5M66.4 194.6v1.5M66.4 196l-.4 .1M66.4 189.5l-.4 .1M73.9 195.1l.2 .3-.2 .6M75.9 181.6h.9l-.5 .5M76.5 182.1l.3 .3v.4l-.3 .3M85.2 183.1h.9"/>
<path d="M85.2 182l.5-.4v1.5M85.5 184.8l.5 .1 .1 .3-.9 1.1h.9M85.6 188l-.4 1.1h1M86 188.6v1M104.8 188.6h.5v.3l-.7 .2M105.3 189.5l-.5 .1M111.3 181.6v1.3l.2 .2M129.8 183.1h.9"/>
<circle cx="100.5" cy="67.5" r="1.1"/>
<circle cx="148" cy="67.5" r="1.1"/>
<circle cx="100.5" cy="103" r="1.1"/>
<circle cx="148" cy="103" r="1.1"/>
</g>
<g fill="#004080" stroke="#004080" stroke-width=".2">
<circle cx="85.9" cy="85.1" r=".07"/>
<circle cx="83.3" cy="85.5" r=".07"/>
<circle cx="92.7" cy="67.5" r=".08"/>
</g>
<path d="M25.6 152.3h.1M68 152.4l.1 .9M68.1 153.2l-.2 .1M68.1 152.7h-.2M68.8 151.8v1.3l.2 .2M88.5 152.6l.7 .4-.3 .3-.4-.1M89.1 152.4l-.4-.1-.2 .2M91.4 151.6l-.2 .3M95.8 151.6l.2 .3M104.3 152.3l-.3 .1M120.6 152.4h.5v.9" fill="none" stroke="#004080" stroke-width=".3"/>
<path d="M18.8 13.4l.6-.1 .3 .4-.9 1.1h.9" fill="none" stroke="#000080" stroke-width=".3"/>
<g font-size="2.8" fill="#004080">
<text x="159.3" y="147.8">BOARD</text>
<text x="171.2" y="147.8">CHARACTERISTICS</text>
</g>
<text font-size="2.8" fill="#f0f" x="160.4" y="196.7">Title:</text>
<text font-size="2.1" fill="#000080" x="13" y="15">IN-L2</text>
<g font-size="2.1" fill="#004080">
<text x="19.7" y="154">Layer</text>
<text x="27.3" y="154">Name</text>
<text x="35" y="154">Type</text>
<text x="60" y="154">Material</text>
<text x="78.5" y="154">Thickness</text>
<text x="90.8" y="154">(mm)</text>
<text x="98.3" y="154">Color</text>
<text x="113.1" y="154">Epsilon</text>
<text x="122.9" y="154">R</text>
<text x="125.9" y="154">Loss</text>
<text x="132.5" y="154">Tangent</text>
<text x="160" y="151.5">Copper</text>
<text x="160" y="155">Board</text>
<text x="167.8" y="155">overall</text>
<text x="169.1" y="151.5">Layer</text>
<text x="176.4" y="151.5">Count:</text>
<text x="176.8" y="155">dimensions:</text>
<text x="192.6" y="151.5">4</text>
<text x="192.6" y="155">52.5000</text>
<text x="203.2" y="155">mm</text>
<text x="208.5" y="155">x</text>
<text x="211.1" y="155">40.5000</text>
<text x="221.7" y="155">mm</text>
<text x="226.6" y="151.5">Board</text>
<text x="234.5" y="151.5">Thickness:</text>
<text x="251.5" y="151.5">1.5670</text>
<text x="260.7" y="151.5">mm</text>
<text x="19.7" y="160.5">F.Paste</text>
<text x="19.7" y="157.2">F.Silkscreen</text>
<text x="35" y="160.5">Top Solder</text>
<text x="35" y="157.2">Top Silk</text>
<text x="45.2" y="157.2">Screen</text>
<text x="48.2" y="160.5">Paste</text>
<text x="60" y="157.2">Liquid</text>
<text x="67.8" y="157.2">Photo</text>
<text x="78.5" y="157.2">0 mm</text>
<text x="78.5" y="160.5">0 mm</text>
<text x="98.3" y="157.2">White</text>
<text x="113.1" y="157.2">1</text>
<text x="113.1" y="160.5">1</text>
<text x="125.9" y="160.5">0</text>
<text x="125.9" y="157.2">0</text>
<text x="160" y="158.5">Min</text>
<text x="160" y="162">Copper</text>
<text x="165.1" y="158.5">track/spacing:</text>
<text x="169.1" y="162">Finish:</text>
<text x="192.6" y="162">ENIG</text>
<text x="192.6" y="158.5">0.415</text>
<text x="200.3" y="158.5">mm</text>
<text x="205.7" y="158.5">/</text>
<text x="208.6" y="158.5">0.300</text>
<text x="216.4" y="158.5">mm</text>
<text x="226.6" y="162">Impedance</text>
<text x="226.6" y="158.5">Min</text>
<text x="231.7" y="158.5">hole</text>
<text x="237.9" y="158.5">diameter:</text>
<text x="240" y="162">Control:</text>
<text x="251.5" y="162">Yes</text>
<text x="251.5" y="158.5">0.3000</text>
<text x="260.7" y="158.5">mm</text>
<text x="19.7" y="167">F.Cu</text>
<text x="19.7" y="163.7">F.Mask</text>
<text x="35" y="167">copper</text>
<text x="35" y="163.7">Top Solder</text>
<text x="48.2" y="163.7">Mask</text>
<text x="60" y="163.7">Liquid</text>
<text x="67.8" y="163.7">Ink</text>
<text x="78.5" y="167">0.0432</text>
<text x="78.5" y="163.7">0.0254</text>
<text x="87.4" y="167">mm</text>
<text x="87.4" y="163.7">mm</text>
<text x="98.3" y="163.7">Purple</text>
<text x="113.1" y="163.7">3.3</text>
<text x="113.1" y="167">1</text>
<text x="125.9" y="163.7">0</text>
<text x="125.9" y="167">0</text>
<text x="160" y="165.5">Castellated</text>
<text x="174" y="165.5">pads:</text>
<text x="192.6" y="165.5">No</text>
<text x="226.6" y="165.5">Plated</text>
<text x="235.1" y="165.5">Board</text>
<text x="242.9" y="165.5">Edge:</text>
<text x="251.5" y="165.5">No</text>
<text x="19.7" y="173.5">In1.Cu</text>
<text x="19.7" y="170.3">Dielectric</text>
<text x="31.5" y="170.3">1</text>
<text x="35" y="173.5">copper</text>
<text x="35" y="170.3">prepreg</text>
<text x="60" y="170.3">FR408HR</text>
<text x="71.2" y="170.3">2113</text>
<text x="78.5" y="173.5">0.0175</text>
<text x="78.5" y="170.3">0.2021</text>
<text x="87.4" y="173.5">mm</text>
<text x="87.4" y="170.3">mm</text>
<text x="98.3" y="170.3">FR4 natural</text>
<text x="113.1" y="170.3">3.6</text>
<text x="113.1" y="173.5">1</text>
<text x="125.9" y="170.3">0.01</text>
<text x="125.9" y="173.5">0</text>
<text x="160" y="169">Edge</text>
<text x="166.7" y="169">card</text>
<text x="173" y="169">connectors:</text>
<text x="192.6" y="169">No</text>
<text x="19.7" y="180">In2.Cu</text>
<text x="19.7" y="176.7">Dielectric</text>
<text x="31.5" y="176.7">2</text>
<text x="35" y="176.7">core</text>
<text x="35" y="180">copper</text>
<text x="60" y="176.7">FR408-HR</text>
<text x="78.5" y="180">0.0175</text>
<text x="78.5" y="176.7">0.9906</text>
<text x="87.4" y="180">mm</text>
<text x="87.4" y="176.7">mm</text>
<text x="98.3" y="176.7">FR4 natural</text>
<text x="113.1" y="176.7">3.64</text>
<text x="113.1" y="180">1</text>
<text x="125.9" y="176.7">0.0098</text>
<text x="125.9" y="180">0</text>
<text x="19.7" y="183.3">Dielectric</text>
<text x="31.5" y="183.3">3</text>
<text x="35" y="183.3">prepreg</text>
<text x="60" y="183.3">FR408HR</text>
<text x="71.2" y="183.3">2113</text>
<text x="78.5" y="183.3">0.2021</text>
<text x="87.4" y="183.3">mm</text>
<text x="98.3" y="183.3">FR4 natural</text>
<text x="113.1" y="183.3">3.6</text>
<text x="125.9" y="183.3">0.01</text>
<text x="19.7" y="189.7">B.Mask</text>
<text x="19.7" y="186.5">B.Cu</text>
<text x="35" y="189.7">Bottom</text>
<text x="35" y="186.5">copper</text>
<text x="44" y="189.7">Solder</text>
<text x="52.2" y="189.7">Mask</text>
<text x="60" y="189.7">Liquid</text>
<text x="67.8" y="189.7">Ink</text>
<text x="78.5" y="189.7">0.0254</text>
<text x="78.5" y="186.5">0.0432</text>
<text x="87.4" y="189.7">mm</text>
<text x="87.4" y="186.5">mm</text>
<text x="98.3" y="189.7">Purple</text>
<text x="113.1" y="189.7">3.3</text>
<text x="113.1" y="186.5">1</text>
<text x="125.9" y="189.7">0</text>
<text x="125.9" y="186.5">0</text>
<text x="19.7" y="193">B.Paste</text>
<text x="19.7" y="196.3">B.Silkscreen</text>
<text x="35" y="196.3">Bottom</text>
<text x="35" y="193">Bottom</text>
<text x="44" y="196.3">Silk</text>
<text x="44" y="193">Solder</text>
<text x="49.2" y="196.3">Screen</text>
<text x="52.2" y="193">Paste</text>
<text x="60" y="196.3">Liquid</text>
<text x="67.8" y="196.3">Photo</text>
<text x="78.5" y="196.3">0 mm</text>
<text x="78.5" y="193">0 mm</text>
<text x="98.3" y="196.3">White</text>
<text x="113.1" y="193">1</text>
<text x="113.1" y="196.3">1</text>
<text x="125.9" y="196.3">0</text>
<text x="125.9" y="193">0</text>
</g>
<g font-size="2.1" fill="#0080ff">
<text x="160" y="175.3">Notes:</text>
<text x="160" y="177.7">LNA footprint</text>
<text x="176.9" y="177.7">is</text>
<text x="180.4" y="177.7">pin-compatible</text>
<text x="199.7" y="177.7">with</text>
<text x="205.7" y="177.7">PMA2-123LN+.</text>
<text x="169.5" y="196.5">RF-DFS</text>
<text x="180" y="196.5">Gain</text>
<text x="186.5" y="196.5">Circuit</text>
</g>
<g font-size="2.1" fill="#f0f">
<text x="160.4" y="189.8">Sheet:</text>
<text x="160.4" y="192.5">File:</text>
<text x="166.4" y="192.5">002.35.20.15.20-001-PCB-LNA.kicad_pcb</text>
<text x="160.4" y="202.7">KiCad</text>
<text x="160.4" y="199.9">Size:</text>
<text x="167" y="199.9">USLetter</text>
<text x="168" y="202.7">E.D.A.</text>
<text x="176.8" y="202.7">kicad</text>
<text x="182.4" y="199.9">Date:</text>
<text x="183.9" y="202.7">7.0.5</text>
<text x="245.4" y="200.1">Rev:</text>
<text x="245.4" y="202.7">Id:</text>
<text x="249.4" y="202.7">1/1</text>
</g>
<g font-size="1.8" fill="#f0f">
<text x="35" y="11.8">1</text>
<text x="85" y="11.8">2</text>
<text x="135" y="11.8">3</text>
<text x="185" y="11.8">4</text>
<text x="235" y="11.8">5</text>
<text x="10.4" y="35.8">A</text>
<text x="267.8" y="35.8">A</text>
<text x="10.3" y="85.8">B</text>
<text x="267.7" y="85.8">B</text>
<text x="10.3" y="135.8">C</text>
<text x="267.7" y="135.8">C</text>
<text x="10.3" y="185.8">D</text>
<text x="267.7" y="185.8">D</text>
<text x="35" y="205.7">1</text>
<text x="85" y="205.7">2</text>
<text x="135" y="205.7">3</text>
<text x="185" y="205.7">4</text>
<text x="235" y="205.7">5</text>
</g>
<g font-size="1.4" fill="#004080">
<text x="120.3" y="56.5">52.50</text>
<text x="125.5" y="56.5">mm</text>
<text x="101" y="61.2">2.50</text>
<text x="105.3" y="61.2">mm</text>
<text x="81.7" y="68.2">4</text>
<text x="83.5" y="68.2">x</text>
<text x="85.3" y="68.2">Ø2.20</text>
<text x="67.6" y="73.1">14.842</text>
<text x="73.8" y="73.1">mm</text>
<text x="165.5" y="84" transform="rotate(-90 165.5 84)">mm</text>
<text x="72.2" y="86.2">3</text>
<text x="74" y="86.2">x</text>
<text x="75.8" y="86.2">Ø6.35</text>
<text x="165.5" y="89.2" transform="rotate(-90 165.5 89.2)">40.50</text>
<text x="67.6" y="100.7">10.988</text>
<text x="73.8" y="100.7">mm</text>
</g>
<g font-size="1.4" fill="#0080ff">
<text x="256.5" y="186.5">Remy</text>
<text x="261.4" y="186.5">Nguyen</text>
<text x="189" y="199.7">2/23/2024</text>
<text x="251" y="199.7">C</text>
</g>
<g font-size="1" fill="#004080">
<text x="99.7" y="68">M2</text>
<text x="147.2" y="68">M2</text>
<text x="99.7" y="103.5">M2</text>
<text x="147.2" y="103.5">M2</text>
</g>
</svg>
